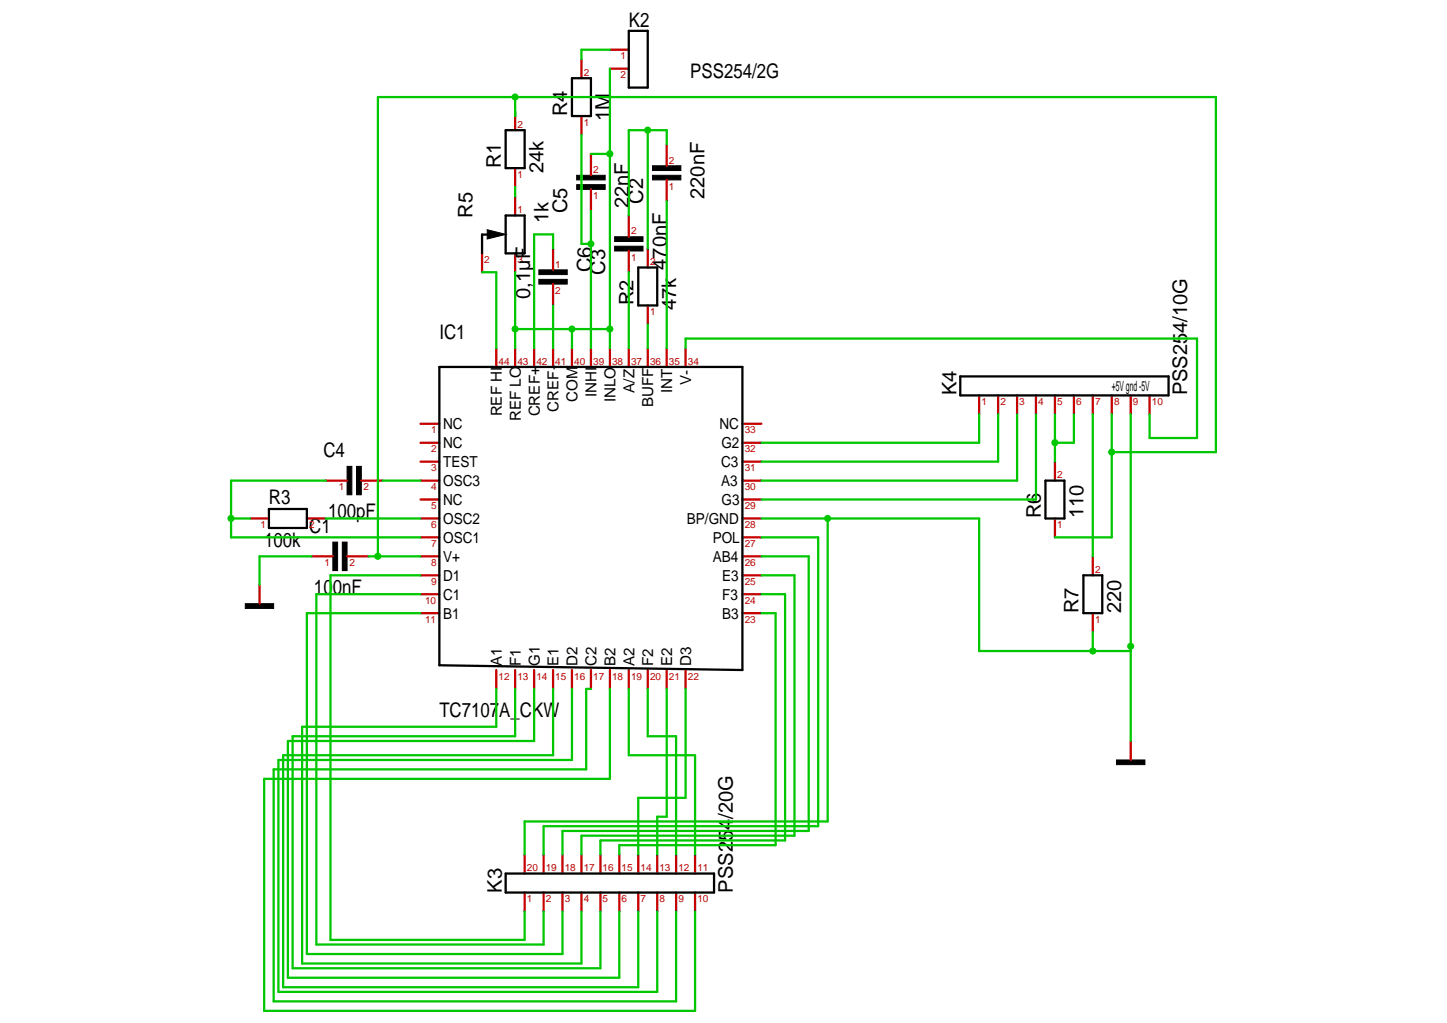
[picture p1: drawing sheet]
<svg xmlns="http://www.w3.org/2000/svg" width="297mm" height="210mm" viewBox="0 0 297 210" stroke-linecap="round" stroke-linejoin="round" font-family="sans-serif">
<g fill="#000" stroke="#000" stroke-width=".21">
<path d="M118.4 36h5.8v.9h-5.8zM118.4 37.9h5.8v1h-5.8zM133.9 34h5.9v1h-5.9zM133.9 36h5.9v.9h-5.9zM100 47.1l3.8 1-3.8 .9zM110.6 57.3h5.8v1h-5.8zM110.6 55.4h5.8v.9h-5.8zM126.2 48.6h5.8v1h-5.8zM126.2 50.5h5.8v1h-5.8zM71.2 95.7h1v5.8h-1zM73.2 95.7h1v5.8h-1zM68.3 111.2h1v5.9h-1z"/>
<path d="M70.3 111.2h.9v5.9h-.9zM50.4 123.9h5.8v.9h-5.8zM229.2 155.9h5.8v1h-5.8z"/>
</g>
<g fill="none" stroke="#c70000" stroke-width=".47">
<path d="M119.4 12.1v3.9M125.2 14.1h3.9M125.2 10.2h3.9M105.7 22.8v3.9M105.7 34.5v3.9M119.4 23.8v3.9M121.3 31.6v4.4M121.3 38.9v4.3M136.9 29.6v4.4M136.9 36.9v4.4M99 52v3.9M105.7 40.3v3.9"/>
<path d="M105.7 52v3.9M113.5 51v4.4M113.5 58.3v4.4M129.1 44.2v4.4M129.1 51.5v4.4M133 51v3.9M101.9 71.4v3.9M105.7 71.4v3.9M109.6 71.4v3.9M113.5 71.4v3.9M117.4 71.4v3.9M121.3 71.4v3.9"/>
<path d="M125.2 71.4v3.9M129.1 71.4v3.9M133 62.7v3.8M133 71.4v3.9M136.9 71.4v3.9M140.7 71.4v3.9M66.9 98.6h4.3M74.2 98.6h4.3M86.3 98.6h3.9M86.3 87h3.9M86.3 90.8h3.9M86.3 94.7h3.9"/>
<path d="M152.4 98.6h3.9M152.4 87h3.9M152.4 90.8h3.9M152.4 94.7h3.9M201 81.1v3.9M204.9 81.1v3.9M208.8 81.1v3.9M212.7 81.1v3.9M216.6 81.1v3.9M216.6 94.7v3.9M220.5 81.1v3.9M224.3 81.1v3.9"/>
<path d="M228.2 81.1v3.9M232.1 81.1v3.9M236 81.1v3.9M51.3 106.4h3.9M53.3 120v3.9M63 106.4h3.9M64 114.2h4.3M71.2 114.2h4.4M86.3 114.2h3.9M86.3 106.4h3.9M86.3 102.5h3.9M86.3 110.3h3.9"/>
<path d="M86.3 118h3.9M152.4 114.2h3.9M152.4 106.4h3.9M152.4 102.5h3.9M152.4 110.3h3.9M152.4 118h3.9M216.6 106.4v3.9M224.3 114.2v3.8M86.3 121.9h3.9M86.3 125.8h3.9M101.9 137.5v3.9M105.7 137.5v3.9"/>
<path d="M109.6 137.5v3.9M113.5 137.5v3.9M117.4 137.5v3.9M121.3 137.5v3.9M125.2 137.5v3.9M129.1 137.5v3.9M133 137.5v3.9M136.9 137.5v3.9M140.7 137.5v3.9M152.4 121.9h3.9M152.4 125.8h3.9M224.3 125.8v3.9"/>
<path d="M232.1 152v3.9M107.7 175.3v3.9M111.6 175.3v3.9M115.5 175.3v3.9M119.4 175.3v3.9M123.3 175.3v3.9M127.1 175.3v3.9M131 175.3v3.9M134.9 175.3v3.9M138.8 175.3v3.9M142.7 175.3v3.9M107.7 183.1v3.9"/>
<path d="M111.6 183.1v3.9M115.5 183.1v3.9M119.4 183.1v3.9M123.3 183.1v3.9M127.1 183.1v3.9M131 183.1v3.9M134.9 183.1v3.9M138.8 183.1v3.9M142.7 183.1v3.9"/>
</g>
<path d="M117.4 16h3.9v7.8h-3.9zM129.1 6.3h3.9v11.7h-3.9zM103.8 26.7h3.9v7.8h-3.9zM100.3 48.1h-1.3v3.9M103.8 44.2h3.9v7.8h-3.9zM131 54.9h3.9v7.8h-3.9zM90.2 75.3h62.2v62.2l-62.2-1zM197.1 77.2h42.8v3.9h-42.8zM214.6 98.6h3.9v7.8h-3.9zM55.2 104.4h7.8v3.9h-7.8zM222.4 118h3.9v7.8h-3.9zM103.8 179.2h42.8v3.9h-42.8z" fill="none" stroke="#000" stroke-width=".47"/>
<path d="M212.7 85v17.5h-56.4M216.6 90.8v3.9M220.5 85v5.8M224.3 85v29.2" fill="none" stroke="#00c700" stroke-width=".47"/>
<circle cx="216.5" cy="90.8" r=".73" fill="#00c700"/>
<g fill="none" stroke="#00c700" stroke-width=".47">
<path d="M201 85v5.8h-44.7M204.9 85v9.7h-48.6M208.8 85v13.6h-52.5M216.6 85v5.8h3.9M86.3 118h-18.5v74.8h39.9v-5.8M156.3 110.3h11.7v59.2h-56.4v5.8M156.3 114.2h9.7v56.3h-50.5v4.8M156.3 118h6.8v53.5h-43.7v3.8M86.3 121.9h-21.4v71.9h46.7v-6.8M86.3 125.8h-23.3v69.9h52.5v-8.7M156.3 121.9h4.9v50.5h-37.9v2.9M156.3 125.8h2.9v47.6h-32.1v1.9"/>
<path d="M101.9 141.4v7.7h-39.9v48.6h57.4v-10.7M105.7 141.4v9.7h-45.6v47.6h63.2v-11.7M109.6 141.4v10.6h-50.5v48.6h68v-13.6M113.5 141.4v13.6h-55.4v47.6h72.9v-15.6M117.4 141.4v14.5h-60.3v47.6h77.8v-16.5M121.3 141.4h-1v16.5h-64.1v47.6h82.6v-18.5M125.2 141.4v18.4h-71v47.6h88.5v-20.4M129.1 141.4v13.6h13.6v20.3M133 141.4v9.7h5.8v24.2M136.9 141.4v26.2h-2v7.7M140.7 141.4v22.3h-9.7v11.6"/>
</g>
<circle cx="232.1" cy="132.6" r=".73" fill="#00c700"/>
<path d="M232.1 85v47.6M156.3 106.4h44.7M169.9 106.4v62.2h-62.2v6.7" fill="none" stroke="#00c700" stroke-width=".47"/>
<circle cx="169.9" cy="106.4" r=".73" fill="#00c700"/>
<path d="M201 106.4v27.2h31.1v-1" fill="none" stroke="#00c700" stroke-width=".47"/>
<circle cx="224.3" cy="133.6" r=".74" fill="#00c700"/>
<path d="M47.4 98.6h19.5M64 114.2h-10.7v5.8M224.3 129.7v3.9M232.1 132.6v19.4" fill="none" stroke="#00c700" stroke-width=".47"/>
<circle cx="47.4" cy="106.4" r=".73" fill="#00c700"/>
<path d="M125.2 10.2h-5.8v1.9M140.7 71.4v-1.9h105v20.4h-9.7v-4.9M47.4 98.6v11.7h38.9M47.4 106.4h3.9M66.9 106.4h19.4" fill="none" stroke="#00c700" stroke-width=".47"/>
<circle cx="133" cy="26.7" r=".73" fill="#00c700"/>
<path d="M133 26.7v24.3M136.9 29.6v-2.9h-7.8v17.5M129.1 55.9v15.5M136.9 41.3v30.1M133 66.5v4.9" fill="none" stroke="#00c700" stroke-width=".47"/>
<circle cx="121.3" cy="50" r=".73" fill="#00c700"/>
<path d="M119.4 27.7v22.3h1.9M121.3 43.2v28.2M78.5 98.6h7.8M228.2 85v25.3h-11.6M228.2 92.8h21.4" fill="none" stroke="#00c700" stroke-width=".47"/>
<circle cx="228.2" cy="92.8" r=".73" fill="#00c700"/>
<path d="M105.7 19.9v3.9M249.6 19.9v72.9" fill="none" stroke="#00c700" stroke-width=".47"/>
<circle cx="105.7" cy="19.9" r=".73" fill="#00c700"/>
<path d="M77.6 19.9h172" fill="none" stroke="#00c700" stroke-width=".47"/>
<circle cx="77.6" cy="114.1" r=".74" fill="#00c700"/>
<path d="M77.6 19.9v94.3M105.7 38.4v1.9M99 55.9h2.9v15.5M75.6 114.2h10.7" fill="none" stroke="#00c700" stroke-width=".47"/>
<g fill="#00c700">
<circle cx="125.2" cy="67.5" r=".74"/>
<circle cx="117.4" cy="67.5" r=".73"/>
</g>
<path d="M125.2 14.1v57.3M121.3 31.6h3.9" fill="none" stroke="#00c700" stroke-width=".47"/>
<circle cx="125.2" cy="31.6" r=".74" fill="#00c700"/>
<path d="M125.2 67.5h-7.8v3.9" fill="none" stroke="#00c700" stroke-width=".47"/>
<circle cx="105.7" cy="67.5" r=".73" fill="#00c700"/>
<path d="M105.7 55.9v15.5M113.5 51v-2.9h-3.9v23.3M105.7 67.5h11.7M113.5 62.7v8.7" fill="none" stroke="#00c700" stroke-width=".47"/>
<g font-size="4.1">
<text x="129.1" y="5.6">K2</text>
<text x="141.7" y="16">PSS254/2G</text>
<text x="116.4" y="23.8" transform="rotate(-90 116.4 23.8)">R4</text>
<text x="125.2" y="24.8" transform="rotate(-90 125.2 24.8)">1M</text>
<text x="102.8" y="34.5" transform="rotate(-90 102.8 34.5)">R1</text>
<text x="111.6" y="35.5" transform="rotate(-90 111.6 35.5)">24k</text>
<text x="132" y="41.8" transform="rotate(-90 132 41.8)">C2</text>
<text x="144.6" y="40.8" transform="rotate(-90 144.6 40.8)">220nF</text>
<text x="97" y="44.7" transform="rotate(-90 97 44.7)">R5</text>
<text x="112.6" y="45.8" transform="rotate(-90 112.6 45.8)">1k</text>
<text x="116.4" y="43.7" transform="rotate(-90 116.4 43.7)">C5</text>
<text x="129.1" y="42.8" transform="rotate(-90 129.1 42.8)">22nF</text>
<text x="121.5" y="55.8" transform="rotate(-90 121.5 55.8)">C6</text>
<text x="124.2" y="56.3" transform="rotate(-90 124.2 56.3)">C3</text>
<text x="136.9" y="55.4" transform="rotate(-90 136.9 55.4)">470nF</text>
<text x="108.8" y="61.3" transform="rotate(-90 108.8 61.3)">0,1µF</text>
<text x="130" y="62.7" transform="rotate(-90 130 62.7)">R2</text>
<text x="138.8" y="63.6" transform="rotate(-90 138.8 63.6)">47k</text>
<text x="90.2" y="69.5">IC1</text>
<text x="196.4" y="81.1" transform="rotate(-90 196.4 81.1)">K4</text>
<text x="243.7" y="81.1" transform="rotate(-90 243.7 81.1)">PSS254/10G</text>
<text x="66.4" y="93.7">C4</text>
<text x="55.2" y="103.5">R3</text>
<text x="67.4" y="106.4">100pF</text>
<text x="213.6" y="106.4" transform="rotate(-90 213.6 106.4)">R6</text>
<text x="222.4" y="106.4" transform="rotate(-90 222.4 106.4)">110</text>
<text x="54.2" y="112.2">100k</text>
<text x="63.5" y="109.3">C1</text>
<text x="64.5" y="121.9">100nF</text>
<text x="221.4" y="125.8" transform="rotate(-90 221.4 125.8)">R7</text>
<text x="230.2" y="125.8" transform="rotate(-90 230.2 125.8)">220</text>
<text x="90.2" y="147.2">TC7107A_CKW</text>
<text x="103" y="183.1" transform="rotate(-90 103 183.1)">K3</text>
<text x="150.4" y="183.1" transform="rotate(-90 150.4 183.1)">PSS254/20G</text>
</g>
<g font-size="3.1">
<text x="118.6" y="82.5" transform="rotate(-90 118.6 82.5)">COM</text>
<text x="122.4" y="81.6" transform="rotate(-90 122.4 81.6)">INHI</text>
<text x="126.3" y="82.5" transform="rotate(-90 126.3 82.5)">INLO</text>
<text x="130.2" y="80.6" transform="rotate(-90 130.2 80.6)">A/Z</text>
<text x="134.1" y="83.5" transform="rotate(-90 134.1 83.5)">BUFF</text>
<text x="138" y="80.6" transform="rotate(-90 138 80.6)">INT</text>
<text x="141.9" y="79" transform="rotate(-90 141.9 79)">V-</text>
<text x="91" y="88.1">NC</text>
<text x="103" y="85.4" transform="rotate(-90 103 85.4)">REF HI</text>
<text x="106.9" y="86.4" transform="rotate(-90 106.9 86.4)">REF LO</text>
<text x="110.8" y="85.4" transform="rotate(-90 110.8 85.4)">CREF+</text>
<text x="114.7" y="84.5" transform="rotate(-90 114.7 84.5)">CREF-</text>
<text x="147.7" y="88.1">NC</text>
<text x="91" y="95.9">TEST</text>
<text x="91" y="92">NC</text>
<text x="148" y="95.9">C3</text>
<text x="148.1" y="92">G2</text>
<text x="91" y="99.8">OSC3</text>
<text x="148" y="99.8">A3</text>
<text x="91" y="107.5">OSC2</text>
<text x="91" y="103.7">NC</text>
<text x="141" y="107.5">BP/GND</text>
<text x="148.1" y="103.7">G3</text>
<text x="91" y="111.4">OSC1</text>
<text x="146.3" y="111.4">POL</text>
<text x="91" y="119.2">D1</text>
<text x="91" y="115.3">V+</text>
<text x="146.3" y="115.3">AB4</text>
<text x="148.3" y="119.2">E3</text>
<text x="91" y="123.1">C1</text>
<text x="148.3" y="123.1">F3</text>
<text x="91" y="127">B1</text>
<text x="148.3" y="127">B3</text>
<text x="103" y="136.7" transform="rotate(-90 103 136.7)">A1</text>
<text x="106.9" y="136.7" transform="rotate(-90 106.9 136.7)">F1</text>
<text x="110.8" y="136.7" transform="rotate(-90 110.8 136.7)">G1</text>
<text x="114.7" y="136.7" transform="rotate(-90 114.7 136.7)">E1</text>
<text x="118.6" y="136.7" transform="rotate(-90 118.6 136.7)">D2</text>
<text x="122.4" y="136.7" transform="rotate(-90 122.4 136.7)">C2</text>
<text x="126.3" y="136.7" transform="rotate(-90 126.3 136.7)">B2</text>
<text x="130.2" y="136.7" transform="rotate(-90 130.2 136.7)">A2</text>
<text x="134.1" y="136.7" transform="rotate(-90 134.1 136.7)">F2</text>
<text x="138" y="136.7" transform="rotate(-90 138 136.7)">E2</text>
<text x="141.9" y="136.7" transform="rotate(-90 141.9 136.7)">D3</text>
</g>
<text font-size="2.9" x="228.2" y="80.2">+5V gnd -5V</text>
<g font-size="2.1" fill="#c70000">
<text x="119.8" y="15.6">2</text>
<text x="127.4" y="16.1">2</text>
<text x="127.4" y="12.2">1</text>
<text x="106.2" y="26.3">2</text>
<text x="119.8" y="25.8">1</text>
<text x="121.8" y="35.5">2</text>
<text x="137.3" y="33.5">2</text>
<text x="106.2" y="36.5">1</text>
<text x="121.8" y="40.9">1</text>
<text x="137.3" y="38.9">1</text>
<text x="106.2" y="43.8">1</text>
<text x="99.4" y="54">2</text>
<text x="106.2" y="54">3</text>
<text x="129.5" y="48.1">2</text>
<text x="129.5" y="53.5">1</text>
<text x="114" y="54.9">1</text>
<text x="133.4" y="54.4">2</text>
<text x="114" y="60.3">2</text>
<text x="133.4" y="64.7">1</text>
<text x="102.3" y="74.8">44</text>
<text x="106.2" y="74.8">43</text>
<text x="110.1" y="74.8">42</text>
<text x="114" y="74.8">41</text>
<text x="117.9" y="74.8">40</text>
<text x="121.8" y="74.8">39</text>
<text x="125.6" y="74.8">38</text>
<text x="129.5" y="74.8">37</text>
<text x="133.4" y="74.8">36</text>
<text x="137.3" y="74.8">35</text>
<text x="141.2" y="74.8">34</text>
<text x="201.5" y="83.1">1</text>
<text x="205.4" y="83.1">2</text>
<text x="209.2" y="83.1">3</text>
<text x="213.1" y="83.1">4</text>
<text x="217" y="83.1">5</text>
<text x="220.9" y="83.1">6</text>
<text x="224.8" y="83.1">7</text>
<text x="228.7" y="83.1">8</text>
<text x="232.6" y="83.1">9</text>
<text x="236.5" y="83.1">10</text>
<text x="88.5" y="88.9">1</text>
<text x="152.9" y="88.9">33</text>
<text x="88.5" y="92.8">2</text>
<text x="152.9" y="92.8">32</text>
<text x="69.6" y="100.6">1</text>
<text x="74.6" y="100.6">2</text>
<text x="88.5" y="100.6">4</text>
<text x="88.5" y="96.7">3</text>
<text x="152.9" y="96.7">31</text>
<text x="152.9" y="100.6">30</text>
<text x="217" y="98.1">2</text>
<text x="88.5" y="104.5">5</text>
<text x="152.9" y="104.5">29</text>
<text x="53.5" y="108.4">1</text>
<text x="63.4" y="108.4">2</text>
<text x="88.5" y="112.2">7</text>
<text x="88.5" y="108.4">6</text>
<text x="152.9" y="108.4">28</text>
<text x="152.9" y="112.2">27</text>
<text x="217" y="108.4">1</text>
<text x="66.6" y="116.1">1</text>
<text x="71.7" y="116.1">2</text>
<text x="88.5" y="116.1">8</text>
<text x="152.9" y="116.1">26</text>
<text x="224.8" y="117.6">2</text>
<text x="87.2" y="123.9">10</text>
<text x="88.5" y="120">9</text>
<text x="152.9" y="120">25</text>
<text x="152.9" y="123.9">24</text>
<text x="87.2" y="127.8">11</text>
<text x="152.9" y="127.8">23</text>
<text x="224.8" y="127.8">1</text>
<text x="102.3" y="139.4">12</text>
<text x="106.2" y="139.4">13</text>
<text x="110.1" y="139.4">14</text>
<text x="114" y="139.4">15</text>
<text x="117.9" y="139.4">16</text>
<text x="121.8" y="139.4">17</text>
<text x="125.6" y="139.4">18</text>
<text x="129.5" y="139.4">19</text>
<text x="133.4" y="139.4">20</text>
<text x="137.3" y="139.4">21</text>
<text x="141.2" y="139.4">22</text>
<text x="108.2" y="178.8">20</text>
<text x="112" y="178.8">19</text>
<text x="115.9" y="178.8">18</text>
<text x="119.8" y="178.8">17</text>
<text x="123.7" y="178.8">16</text>
<text x="127.6" y="178.8">15</text>
<text x="131.5" y="178.8">14</text>
<text x="135.4" y="178.8">13</text>
<text x="139.3" y="178.8">12</text>
<text x="143.2" y="178.8">11</text>
<text x="108.2" y="185.1">1</text>
<text x="112" y="185.1">2</text>
<text x="115.9" y="185.1">3</text>
<text x="119.8" y="185.1">4</text>
<text x="123.7" y="185.1">5</text>
<text x="127.6" y="185.1">6</text>
<text x="131.5" y="185.1">7</text>
<text x="135.4" y="185.1">8</text>
<text x="139.3" y="185.1">9</text>
<text x="143.2" y="185.1">10</text>
</g>
</svg>
